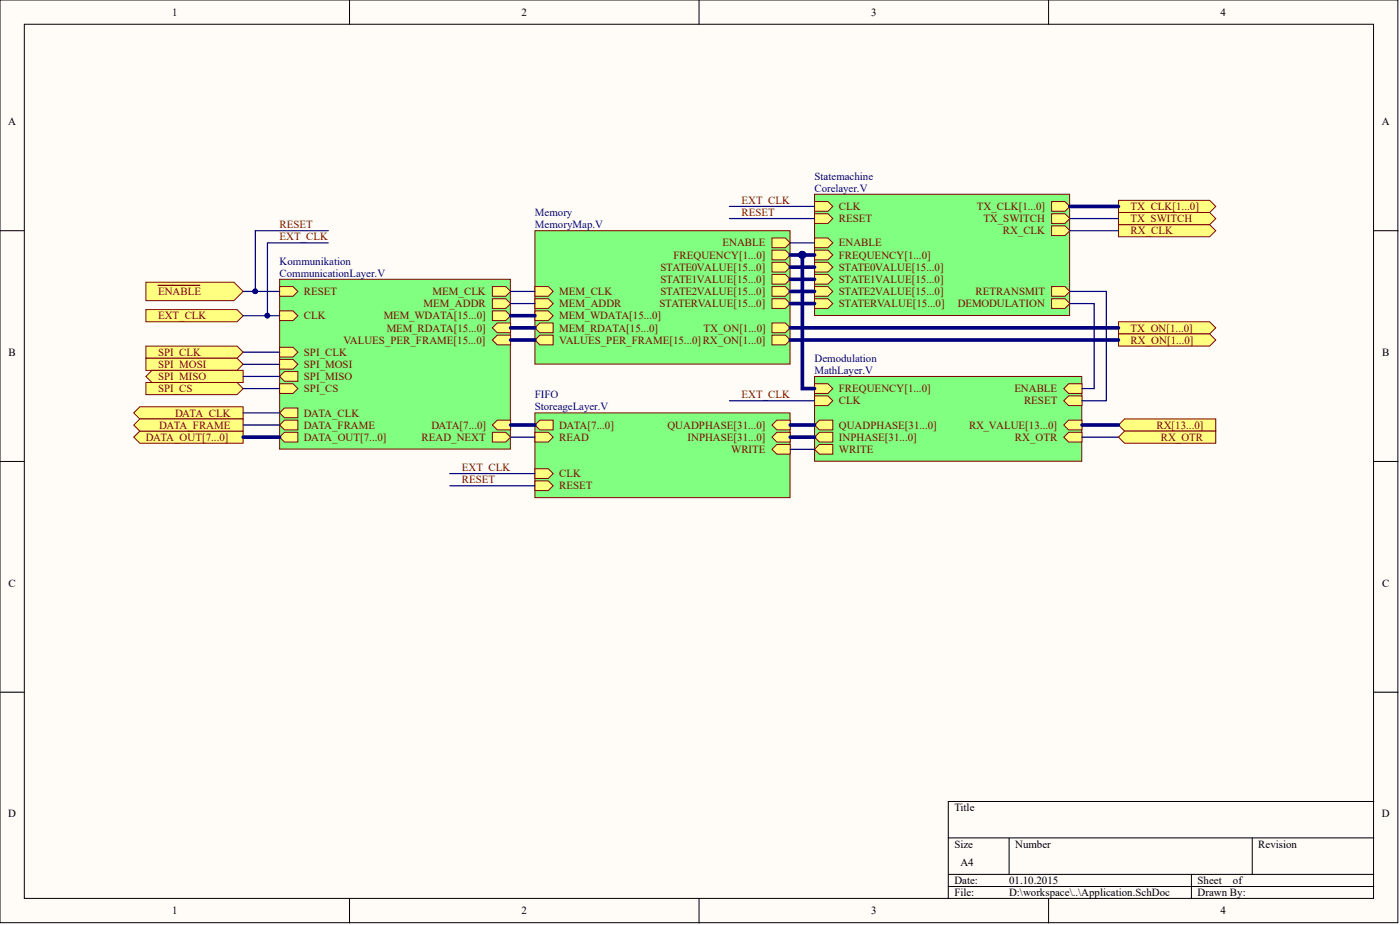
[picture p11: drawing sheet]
<svg xmlns="http://www.w3.org/2000/svg" width="292mm" height="193mm" viewBox="0 0 292 193" stroke-linecap="round" stroke-linejoin="round" font-family="sans-serif">
<g fill="#fffcf8" stroke="#000" stroke-width=".21">
<path d="M0 0h291.7v192.5h-291.7z"/>
<path d="M5.1 5.1h281.5v182.3h-281.5z"/>
</g>
<g fill="none" stroke="#000" stroke-width=".21">
<path d="M72.9 0v5.1M145.9 0v5.1M218.8 0v5.1M0 48.1h5.1M286.6 48.1h5.1M0 96.3h5.1M286.6 96.3h5.1M0 144.4h5.1M286.6 144.4h5.1M197.9 174.8h88.7M210.5 174.8v7.6M261.3 174.8v7.6"/>
<path d="M286.6 167.2h-88.7v20.3M72.9 187.5v5M145.9 187.5v5M197.9 182.4h88.7M197.9 184.9h88.7M218.8 187.5v5M248.6 182.4v5.1"/>
</g>
<path d="M111.6 48.1h53.2v27.8h-53.2z" fill="#80ff80" stroke="#800000" stroke-width=".21"/>
<path d="M111.6 59.8h2.8l1 1-1 1h-2.8z" fill-rule="evenodd" fill="#ffff80"/>
<path d="M111.6 59.8h2.8l1 1-1 1h-2.8z" fill="none" stroke="#800000" stroke-width=".21"/>
<path d="M111.6 62.3h2.8l1 1-1 1h-2.8z" fill-rule="evenodd" fill="#ffff80"/>
<path d="M111.6 62.3h2.8l1 1-1 1h-2.8z" fill="none" stroke="#800000" stroke-width=".21"/>
<path d="M111.6 64.9h2.8l1 1-1 1h-2.8z" fill-rule="evenodd" fill="#ffff80"/>
<path d="M111.6 64.9h2.8l1 1-1 1h-2.8z" fill="none" stroke="#800000" stroke-width=".21"/>
<path d="M161.1 49.6h2.8l1 1.1-1 1h-2.8z" fill-rule="evenodd" fill="#ffff80"/>
<path d="M161.1 49.6h2.8l1 1.1-1 1h-2.8z" fill="none" stroke="#800000" stroke-width=".21"/>
<path d="M161.1 67.4h2.8l1 1-1 1h-2.8z" fill-rule="evenodd" fill="#ffff80"/>
<path d="M161.1 67.4h2.8l1 1-1 1h-2.8z" fill="none" stroke="#800000" stroke-width=".21"/>
<path d="M161.1 69.9h2.8l1 1-1 1h-2.8z" fill-rule="evenodd" fill="#ffff80"/>
<path d="M161.1 69.9h2.8l1 1-1 1h-2.8z" fill="none" stroke="#800000" stroke-width=".21"/>
<path d="M161.1 52.2h2.8l1 1-1 1h-2.8z" fill-rule="evenodd" fill="#ffff80"/>
<path d="M161.1 52.2h2.8l1 1-1 1h-2.8z" fill="none" stroke="#800000" stroke-width=".21"/>
<path d="M161.1 54.7h2.8l1 1-1 1h-2.8z" fill-rule="evenodd" fill="#ffff80"/>
<path d="M161.1 54.7h2.8l1 1-1 1h-2.8z" fill="none" stroke="#800000" stroke-width=".21"/>
<path d="M161.1 57.3h2.8l1 1-1 1h-2.8z" fill-rule="evenodd" fill="#ffff80"/>
<path d="M161.1 57.3h2.8l1 1-1 1h-2.8z" fill="none" stroke="#800000" stroke-width=".21"/>
<path d="M161.1 59.8h2.8l1 1-1 1h-2.8z" fill-rule="evenodd" fill="#ffff80"/>
<path d="M161.1 59.8h2.8l1 1-1 1h-2.8z" fill="none" stroke="#800000" stroke-width=".21"/>
<path d="M161.1 62.3h2.8l1 1-1 1h-2.8z" fill-rule="evenodd" fill="#ffff80"/>
<path d="M161.1 62.3h2.8l1 1-1 1h-2.8z" fill="none" stroke="#800000" stroke-width=".21"/>
<path d="M111.6 68.4l1-1h2.8v2h-2.8z" fill-rule="evenodd" fill="#ffff80"/>
<path d="M111.6 68.4l1-1h2.8v2h-2.8z" fill="none" stroke="#800000" stroke-width=".21"/>
<path d="M111.6 70.9l1-1h2.8v2h-2.8z" fill-rule="evenodd" fill="#ffff80"/>
<path d="M111.6 70.9l1-1h2.8v2h-2.8z" fill="none" stroke="#800000" stroke-width=".21"/>
<path d="M169.9 40.5h53.3v25.3h-53.3z" fill="#80ff80" stroke="#800000" stroke-width=".21"/>
<path d="M169.9 52.2h2.8l1.1 1-1.1 1h-2.8z" fill-rule="evenodd" fill="#ffff80"/>
<path d="M169.9 52.2h2.8l1.1 1-1.1 1h-2.8z" fill="none" stroke="#800000" stroke-width=".21"/>
<path d="M169.9 54.7h2.8l1.1 1-1.1 1h-2.8z" fill-rule="evenodd" fill="#ffff80"/>
<path d="M169.9 54.7h2.8l1.1 1-1.1 1h-2.8z" fill="none" stroke="#800000" stroke-width=".21"/>
<path d="M169.9 57.3h2.8l1.1 1-1.1 1h-2.8z" fill-rule="evenodd" fill="#ffff80"/>
<path d="M169.9 57.3h2.8l1.1 1-1.1 1h-2.8z" fill="none" stroke="#800000" stroke-width=".21"/>
<path d="M169.9 59.8h2.8l1.1 1-1.1 1h-2.8z" fill-rule="evenodd" fill="#ffff80"/>
<path d="M169.9 59.8h2.8l1.1 1-1.1 1h-2.8z" fill="none" stroke="#800000" stroke-width=".21"/>
<path d="M169.9 62.3h2.8l1.1 1-1.1 1h-2.8z" fill-rule="evenodd" fill="#ffff80"/>
<path d="M169.9 62.3h2.8l1.1 1-1.1 1h-2.8z" fill="none" stroke="#800000" stroke-width=".21"/>
<path d="M169.9 49.6h2.8l1.1 1.1-1.1 1h-2.8z" fill-rule="evenodd" fill="#ffff80"/>
<path d="M169.9 49.6h2.8l1.1 1.1-1.1 1h-2.8z" fill="none" stroke="#800000" stroke-width=".21"/>
<path d="M169.9 42h2.8l1.1 1.1-1.1 1h-2.8z" fill-rule="evenodd" fill="#ffff80"/>
<path d="M169.9 42h2.8l1.1 1.1-1.1 1h-2.8z" fill="none" stroke="#800000" stroke-width=".21"/>
<path d="M169.9 44.6h2.8l1.1 1-1.1 1h-2.8z" fill-rule="evenodd" fill="#ffff80"/>
<path d="M169.9 44.6h2.8l1.1 1-1.1 1h-2.8z" fill="none" stroke="#800000" stroke-width=".21"/>
<path d="M219.4 47.1h2.8l1 1-1 1h-2.8z" fill-rule="evenodd" fill="#ffff80"/>
<path d="M219.4 47.1h2.8l1 1-1 1h-2.8z" fill="none" stroke="#800000" stroke-width=".21"/>
<path d="M219.4 42h2.8l1 1.1-1 1h-2.8z" fill-rule="evenodd" fill="#ffff80"/>
<path d="M219.4 42h2.8l1 1.1-1 1h-2.8z" fill="none" stroke="#800000" stroke-width=".21"/>
<path d="M219.4 62.3h2.8l1 1-1 1h-2.8z" fill-rule="evenodd" fill="#ffff80"/>
<path d="M219.4 62.3h2.8l1 1-1 1h-2.8z" fill="none" stroke="#800000" stroke-width=".21"/>
<path d="M219.4 59.8h2.8l1 1-1 1h-2.8z" fill-rule="evenodd" fill="#ffff80"/>
<path d="M219.4 59.8h2.8l1 1-1 1h-2.8z" fill="none" stroke="#800000" stroke-width=".21"/>
<path d="M219.4 44.6h2.8l1 1-1 1h-2.8z" fill-rule="evenodd" fill="#ffff80"/>
<path d="M219.4 44.6h2.8l1 1-1 1h-2.8z" fill="none" stroke="#800000" stroke-width=".21"/>
<g fill="#ffff80" stroke="#800000" stroke-width=".21">
<path d="M233.4 46.9h19l1.3 1.2-1.3 1.3h-19z" fill-rule="evenodd"/>
<path d="M233.4 41.8h19l1.3 1.3-1.3 1.2h-19z" fill-rule="evenodd"/>
<path d="M233.4 44.3h19l1.3 1.3-1.3 1.3h-19z" fill-rule="evenodd"/>
<path d="M233.4 67.1h19l1.3 1.3-1.3 1.3h-19z" fill-rule="evenodd"/>
<path d="M233.4 69.7h19l1.3 1.2-1.3 1.3h-19z" fill-rule="evenodd"/>
<path d="M233.4 88.7l1.2-1.3h19.1v2.5h-19.1z" fill-rule="evenodd"/>
</g>
<path d="M169.9 78.5h55.8v17.7h-55.8z" fill="#80ff80" stroke="#800000" stroke-width=".21"/>
<path d="M169.9 82.6h2.8l1.1 1-1.1 1h-2.8z" fill-rule="evenodd" fill="#ffff80"/>
<path d="M169.9 82.6h2.8l1.1 1-1.1 1h-2.8z" fill="none" stroke="#800000" stroke-width=".21"/>
<path d="M169.9 80.1h2.8l1.1 1-1.1 1h-2.8z" fill-rule="evenodd" fill="#ffff80"/>
<path d="M169.9 80.1h2.8l1.1 1-1.1 1h-2.8z" fill="none" stroke="#800000" stroke-width=".21"/>
<path d="M221.9 88.7l1.1-1h2.8v2h-2.8z" fill-rule="evenodd" fill="#ffff80"/>
<path d="M221.9 88.7l1.1-1h2.8v2h-2.8z" fill="none" stroke="#800000" stroke-width=".21"/>
<path d="M169.9 91.2l1.1-1h2.8v2h-2.8z" fill-rule="evenodd" fill="#ffff80"/>
<path d="M169.9 91.2l1.1-1h2.8v2h-2.8z" fill="none" stroke="#800000" stroke-width=".21"/>
<path d="M169.9 88.7l1.1-1h2.8v2h-2.8z" fill-rule="evenodd" fill="#ffff80"/>
<path d="M169.9 88.7l1.1-1h2.8v2h-2.8z" fill="none" stroke="#800000" stroke-width=".21"/>
<path d="M221.9 81.1l1.1-1h2.8v2h-2.8z" fill-rule="evenodd" fill="#ffff80"/>
<path d="M221.9 81.1l1.1-1h2.8v2h-2.8z" fill="none" stroke="#800000" stroke-width=".21"/>
<path d="M221.9 83.6l1.1-1h2.8v2h-2.8z" fill-rule="evenodd" fill="#ffff80"/>
<path d="M221.9 83.6l1.1-1h2.8v2h-2.8z" fill="none" stroke="#800000" stroke-width=".21"/>
<path d="M169.9 93.7l1.1-1h2.8v2h-2.8z" fill-rule="evenodd" fill="#ffff80"/>
<path d="M169.9 93.7l1.1-1h2.8v2h-2.8z" fill="none" stroke="#800000" stroke-width=".21"/>
<path d="M221.9 91.2l1.1-1h2.8v2h-2.8z" fill-rule="evenodd" fill="#ffff80"/>
<path d="M221.9 91.2l1.1-1h2.8v2h-2.8z" fill="none" stroke="#800000" stroke-width=".21"/>
<path d="M58.3 58.3h48.2v35.4h-48.2z" fill="#80ff80" stroke="#800000" stroke-width=".21"/>
<path d="M58.3 64.9h2.8l1 1-1 1h-2.8z" fill-rule="evenodd" fill="#ffff80"/>
<path d="M58.3 64.9h2.8l1 1-1 1h-2.8z" fill="none" stroke="#800000" stroke-width=".21"/>
<path d="M58.3 59.8h2.8l1 1-1 1h-2.8z" fill-rule="evenodd" fill="#ffff80"/>
<path d="M58.3 59.8h2.8l1 1-1 1h-2.8z" fill="none" stroke="#800000" stroke-width=".21"/>
<path d="M58.3 72.5h2.8l1 1-1 1h-2.8z" fill-rule="evenodd" fill="#ffff80"/>
<path d="M58.3 72.5h2.8l1 1-1 1h-2.8z" fill="none" stroke="#800000" stroke-width=".21"/>
<path d="M58.3 75h2.8l1 1-1 1h-2.8z" fill-rule="evenodd" fill="#ffff80"/>
<path d="M58.3 75h2.8l1 1-1 1h-2.8z" fill="none" stroke="#800000" stroke-width=".21"/>
<path d="M58.3 80.1h2.8l1 1-1 1h-2.8z" fill-rule="evenodd" fill="#ffff80"/>
<path d="M58.3 80.1h2.8l1 1-1 1h-2.8z" fill="none" stroke="#800000" stroke-width=".21"/>
<path d="M58.3 78.5l1.1-1h2.7v2h-2.7z" fill-rule="evenodd" fill="#ffff80"/>
<path d="M58.3 78.5l1.1-1h2.7v2h-2.7z" fill="none" stroke="#800000" stroke-width=".21"/>
<path d="M102.7 59.8h2.8l1 1-1 1h-2.8z" fill-rule="evenodd" fill="#ffff80"/>
<path d="M102.7 59.8h2.8l1 1-1 1h-2.8z" fill="none" stroke="#800000" stroke-width=".21"/>
<path d="M102.7 62.3h2.8l1 1-1 1h-2.8z" fill-rule="evenodd" fill="#ffff80"/>
<path d="M102.7 62.3h2.8l1 1-1 1h-2.8z" fill="none" stroke="#800000" stroke-width=".21"/>
<path d="M102.7 64.9h2.8l1 1-1 1h-2.8z" fill-rule="evenodd" fill="#ffff80"/>
<path d="M102.7 64.9h2.8l1 1-1 1h-2.8z" fill="none" stroke="#800000" stroke-width=".21"/>
<path d="M102.7 68.4l1-1h2.8v2h-2.8z" fill-rule="evenodd" fill="#ffff80"/>
<path d="M102.7 68.4l1-1h2.8v2h-2.8z" fill="none" stroke="#800000" stroke-width=".21"/>
<path d="M58.3 86.1l1.1-1h2.7v2h-2.7z" fill-rule="evenodd" fill="#ffff80"/>
<path d="M58.3 86.1l1.1-1h2.7v2h-2.7z" fill="none" stroke="#800000" stroke-width=".21"/>
<path d="M58.3 88.7l1.1-1h2.7v2h-2.7z" fill-rule="evenodd" fill="#ffff80"/>
<path d="M58.3 88.7l1.1-1h2.7v2h-2.7z" fill="none" stroke="#800000" stroke-width=".21"/>
<path d="M58.3 91.2l1.1-1h2.7v2h-2.7z" fill-rule="evenodd" fill="#ffff80"/>
<path d="M58.3 91.2l1.1-1h2.7v2h-2.7z" fill="none" stroke="#800000" stroke-width=".21"/>
<path d="M102.7 88.7l1-1h2.8v2h-2.8z" fill-rule="evenodd" fill="#ffff80"/>
<path d="M102.7 88.7l1-1h2.8v2h-2.8z" fill="none" stroke="#800000" stroke-width=".21"/>
<path d="M102.7 90.2h2.8l1 1-1 1h-2.8z" fill-rule="evenodd" fill="#ffff80"/>
<path d="M102.7 90.2h2.8l1 1-1 1h-2.8z" fill="none" stroke="#800000" stroke-width=".21"/>
<path d="M102.7 70.9l1-1h2.8v2h-2.8z" fill-rule="evenodd" fill="#ffff80"/>
<path d="M102.7 70.9l1-1h2.8v2h-2.8z" fill="none" stroke="#800000" stroke-width=".21"/>
<g fill="#ffff80" stroke="#800000" stroke-width=".21">
<path d="M30.4 72.2h19.1l1.2 1.3-1.2 1.2h-19.1z" fill-rule="evenodd"/>
<path d="M30.4 74.7h19.1l1.2 1.3-1.2 1.3h-19.1z" fill-rule="evenodd"/>
<path d="M30.4 78.5l1.3-1.2h19v2.5h-19z" fill-rule="evenodd"/>
<path d="M30.4 79.8h19.1l1.2 1.3-1.2 1.2h-19.1z" fill-rule="evenodd"/>
<path d="M27.9 86.1l1.3-1.2h21.5v2.5h-21.5z" fill-rule="evenodd"/>
<path d="M27.9 91.2l1.3-1.3h21.5v2.6h-21.5z" fill-rule="evenodd"/>
<path d="M27.9 88.7l1.3-1.3h21.5v2.5h-21.5z" fill-rule="evenodd"/>
<path d="M30.4 64.6h19.1l1.2 1.3-1.2 1.2h-19.1z" fill-rule="evenodd"/>
</g>
<path d="M111.6 86.1h53.2v17.7h-53.2z" fill="#80ff80" stroke="#800000" stroke-width=".21"/>
<path d="M161.1 88.7l1-1h2.8v2h-2.8z" fill-rule="evenodd" fill="#ffff80"/>
<path d="M161.1 88.7l1-1h2.8v2h-2.8z" fill="none" stroke="#800000" stroke-width=".21"/>
<path d="M161.1 91.2l1-1h2.8v2h-2.8z" fill-rule="evenodd" fill="#ffff80"/>
<path d="M161.1 91.2l1-1h2.8v2h-2.8z" fill="none" stroke="#800000" stroke-width=".21"/>
<path d="M161.1 93.7l1-1h2.8v2h-2.8z" fill-rule="evenodd" fill="#ffff80"/>
<path d="M161.1 93.7l1-1h2.8v2h-2.8z" fill="none" stroke="#800000" stroke-width=".21"/>
<path d="M111.6 90.2h2.8l1 1-1 1h-2.8z" fill-rule="evenodd" fill="#ffff80"/>
<path d="M111.6 90.2h2.8l1 1-1 1h-2.8z" fill="none" stroke="#800000" stroke-width=".21"/>
<path d="M111.6 88.7l1-1h2.8v2h-2.8z" fill-rule="evenodd" fill="#ffff80"/>
<path d="M111.6 88.7l1-1h2.8v2h-2.8z" fill="none" stroke="#800000" stroke-width=".21"/>
<path d="M111.6 100.3h2.8l1 1-1 1h-2.8z" fill-rule="evenodd" fill="#ffff80"/>
<path d="M111.6 100.3h2.8l1 1-1 1h-2.8z" fill="none" stroke="#800000" stroke-width=".21"/>
<path d="M111.6 97.8h2.8l1 1-1 1h-2.8z" fill-rule="evenodd" fill="#ffff80"/>
<path d="M111.6 97.8h2.8l1 1-1 1h-2.8z" fill="none" stroke="#800000" stroke-width=".21"/>
<path d="M30.4 58.9h18.4l1.9 1.9-1.9 1.9h-18.4z" fill-rule="evenodd" fill="#ffff80" stroke="#800000" stroke-width=".21"/>
<path d="M33 59.5h8.7" fill="none" stroke="#800000" stroke-width=".25"/>
<g fill="none" stroke="#000080" stroke-width=".25">
<path d="M68.5 50.7h-12.7v15.2M68.5 48.1h-15.2v12.7M152.2 45.6h17.7M152.2 43.1h17.7M164.9 50.7h5M223.2 45.6h10.2M223.2 48.1h10.2M50.7 65.9h7.6M50.7 60.8h7.6M50.7 73.5h7.6M50.7 76h7.6M50.7 78.5h7.6"/>
<path d="M106.5 63.3h5.1M106.5 60.8h5.1M223.2 60.8h7.6v22.8h-5M223.2 63.3h5.1v17.8h-2.5M50.7 81.1h7.6M50.7 88.7h7.6M50.7 86.1h7.6M93.9 98.8h17.7M106.5 91.2h5.1M152.2 83.6h17.7M164.9 93.7h5M225.8 91.2h7.6"/>
<path d="M93.9 101.3h17.7"/>
</g>
<g fill="#000080" stroke="#000080" stroke-width=".21">
<circle cx="55.8" cy="65.8" r=".48"/>
<circle cx="53.2" cy="60.8" r=".48"/>
<circle cx="167.4" cy="53.2" r=".74"/>
</g>
<g fill="none" stroke="#000080" stroke-width=".76">
<path d="M164.9 53.2h5M164.9 55.7h5M164.9 58.3h5M167.4 53.2v27.9h2.5M223.2 43.1h10.2M106.5 70.9h5.1M106.5 68.4h5.1M106.5 65.9h5.1M164.9 60.8h5M164.9 63.3h5M164.9 70.9h68.5M164.9 68.4h68.5"/>
<path d="M50.7 91.2h7.6M106.5 88.7h5.1M164.9 91.2h5M164.9 88.7h5M225.8 88.7h7.6"/>
</g>
<path d="M233.4 91.2l1.2-1.3h19.1v2.6h-19.1z" fill-rule="evenodd" fill="#ffff80" stroke="#800000" stroke-width=".21"/>
<g font-size="2.3">
<text x="35.9" y="3.3">1</text>
<text x="108.8" y="3.3">2</text>
<text x="181.7" y="3.3">3</text>
<text x="254.7" y="3.3">4</text>
<text x="1.7" y="26.1">A</text>
<text x="288.3" y="26.1">A</text>
<text x="1.8" y="74.2">B</text>
<text x="288.4" y="74.2">B</text>
<text x="1.8" y="122.4">C</text>
<text x="288.4" y="122.4">C</text>
<text x="1.7" y="170.5">D</text>
<text x="199.1" y="169.2">Title</text>
<text x="288.3" y="170.5">D</text>
<text x="199.1" y="176.8">Size</text>
<text x="211.8" y="176.8">Number</text>
<text x="262.5" y="176.8">Revision</text>
<text x="199.1" y="184.4">Date:</text>
<text x="200.4" y="180.6">A4</text>
<text x="210.5" y="184.4">01.10.2015</text>
<text x="249.9" y="184.4">Sheet</text>
<text x="257.2" y="184.4">of</text>
<text x="35.9" y="190.8">1</text>
<text x="108.8" y="190.8">2</text>
<text x="181.7" y="190.8">3</text>
<text x="199.1" y="187">File:</text>
<text x="210.5" y="187">D:\workspace\..\Application.SchDoc</text>
<text x="249.9" y="187">Drawn By:</text>
<text x="254.7" y="190.8">4</text>
</g>
<g font-size="2.3" fill="#000080">
<text x="169.9" y="37.5">Statemachine</text>
<text x="169.9" y="40">Corelayer.V</text>
<text x="111.6" y="45.1">Memory</text>
<text x="111.6" y="47.6">MemoryMap.V</text>
<text x="58.3" y="55.2">Kommunikation</text>
<text x="58.3" y="57.8">CommunicationLayer.V</text>
<text x="169.9" y="75.5">Demodulation</text>
<text x="111.6" y="83.1">FIFO</text>
<text x="169.9" y="78">MathLayer.V</text>
<text x="111.6" y="85.6">StoreageLayer.V</text>
</g>
<g font-size="2.3" fill="#800000">
<text x="58.3" y="47.6">RESET</text>
<text x="154.7" y="42.6">EXT_CLK</text>
<text x="154.7" y="45.1">RESET</text>
<text x="175" y="43.8">CLK</text>
<text x="175" y="46.4">RESET</text>
<text x="203.8" y="43.8">TX_CLK[1...0]</text>
<text x="205.2" y="46.4">TX_SWITCH</text>
<text x="235.9" y="43.8">TX_CLK[1...0]</text>
<text x="235.9" y="46.4">TX_SWITCH</text>
<text x="58.3" y="50.2">EXT_CLK</text>
<text x="140.5" y="54">FREQUENCY[1...0]</text>
<text x="150.8" y="51.4">ENABLE</text>
<text x="175" y="54">FREQUENCY[1...0]</text>
<text x="175" y="51.4">ENABLE</text>
<text x="209.2" y="48.9">RX_CLK</text>
<text x="235.9" y="48.9">RX_CLK</text>
<text x="137.8" y="56.5">STATE0VALUE[15...0]</text>
<text x="137.8" y="59">STATE1VALUE[15...0]</text>
<text x="175" y="56.5">STATE0VALUE[15...0]</text>
<text x="175" y="59">STATE1VALUE[15...0]</text>
<text x="33" y="61.6">ENABLE</text>
<text x="63.4" y="61.6">RESET</text>
<text x="88.4" y="64.1">MEM_ADDR</text>
<text x="90.3" y="61.6">MEM_CLK</text>
<text x="116.7" y="61.6">MEM_CLK</text>
<text x="116.7" y="64.1">MEM_ADDR</text>
<text x="137.6" y="64.1">STATERVALUE[15...0]</text>
<text x="137.8" y="61.6">STATE2VALUE[15...0]</text>
<text x="175" y="61.6">STATE2VALUE[15...0]</text>
<text x="175" y="64.1">STATERVALUE[15...0]</text>
<text x="199.8" y="64.1">DEMODULATION</text>
<text x="203.5" y="61.6">RETRANSMIT</text>
<text x="33" y="66.6">EXT_CLK</text>
<text x="63.4" y="66.6">CLK</text>
<text x="71.7" y="71.7">VALUES_PER_FRAME[15...0]</text>
<text x="80.1" y="66.6">MEM_WDATA[15...0]</text>
<text x="80.7" y="69.2">MEM_RDATA[15...0]</text>
<text x="116.7" y="66.6">MEM_WDATA[15...0]</text>
<text x="116.7" y="69.2">MEM_RDATA[15...0]</text>
<text x="116.7" y="71.7">VALUES_PER_FRAME[15...0]RX_ON[1...0]</text>
<text x="146.8" y="69.2">TX_ON[1...0]</text>
<text x="235.9" y="69.2">TX_ON[1...0]</text>
<text x="235.9" y="71.7">RX_ON[1...0]</text>
<text x="33" y="74.2">SPI_CLK</text>
<text x="33" y="76.8">SPI_MOSI</text>
<text x="63.4" y="74.2">SPI_CLK</text>
<text x="63.4" y="76.8">SPI_MOSI</text>
<text x="33" y="79.3">SPI_MISO</text>
<text x="33" y="81.8">SPI_CS</text>
<text x="63.4" y="81.8">SPI_CS</text>
<text x="63.4" y="79.3">SPI_MISO</text>
<text x="154.7" y="83.1">EXT_CLK</text>
<text x="175" y="81.8">FREQUENCY[1...0]</text>
<text x="211.6" y="81.8">ENABLE</text>
<text x="33.2" y="89.4">DATA_FRAME</text>
<text x="36.5" y="86.9">DATA_CLK</text>
<text x="63.4" y="86.9">DATA_CLK</text>
<text x="63.4" y="89.4">DATA_FRAME</text>
<text x="90" y="89.4">DATA[7...0]</text>
<text x="116.7" y="89.4">DATA[7...0]</text>
<text x="139.3" y="89.4">QUADPHASE[31...0]</text>
<text x="175" y="84.4">CLK</text>
<text x="175" y="89.4">QUADPHASE[31...0]</text>
<text x="202.2" y="89.4">RX_VALUE[13...0]</text>
<text x="213.7" y="84.4">RESET</text>
<text x="241.3" y="89.4">RX[13...0]</text>
<text x="30.4" y="92">DATA_OUT[7...0]</text>
<text x="63.4" y="92">DATA_OUT[7...0]</text>
<text x="88" y="92">READ_NEXT</text>
<text x="116.7" y="92">READ</text>
<text x="143.4" y="92">INPHASE[31...0]</text>
<text x="152.5" y="94.5">WRITE</text>
<text x="175" y="92">INPHASE[31...0]</text>
<text x="175" y="94.5">WRITE</text>
<text x="211.8" y="92">RX_OTR</text>
<text x="242.2" y="92">RX_OTR</text>
<text x="96.4" y="98.3">EXT_CLK</text>
<text x="96.4" y="100.8">RESET</text>
<text x="116.7" y="99.6">CLK</text>
<text x="116.7" y="102.1">RESET</text>
</g>
</svg>
